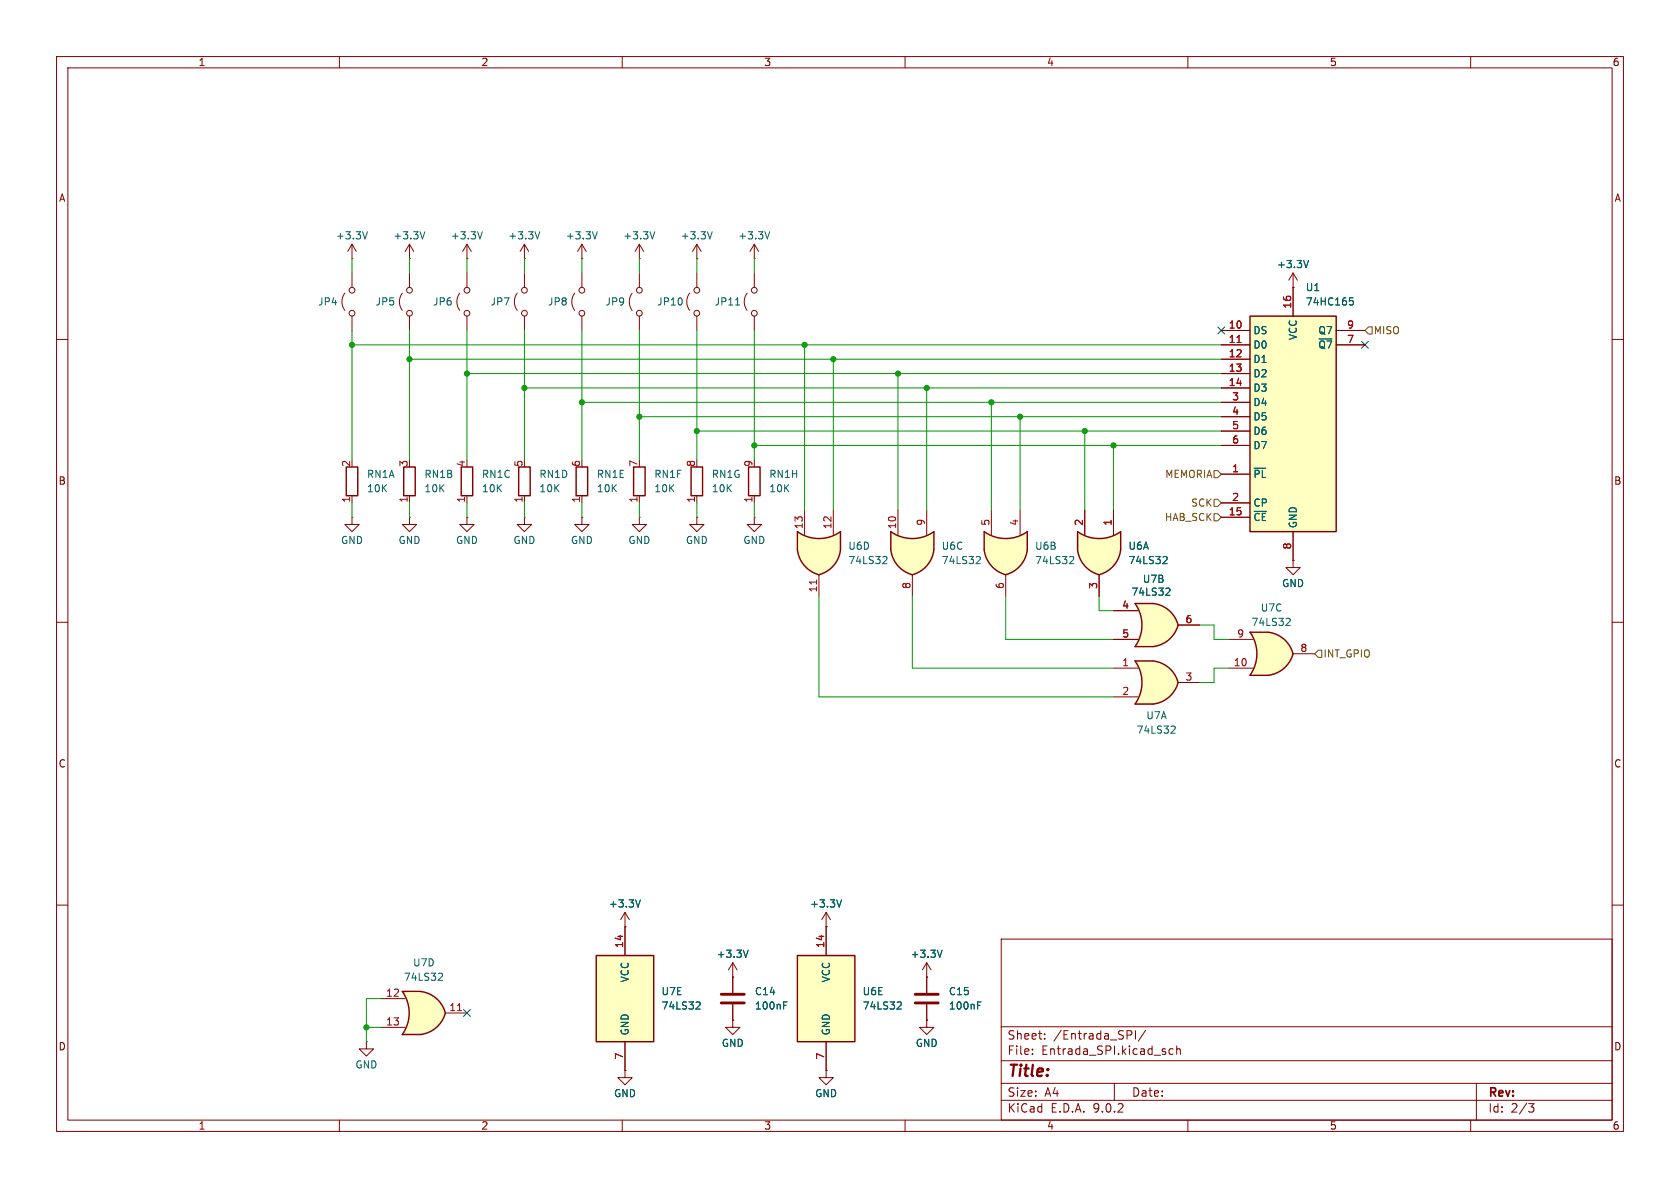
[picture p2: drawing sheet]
<svg xmlns="http://www.w3.org/2000/svg" width="297mm" height="210mm" viewBox="0 0 297 210" stroke-linecap="round" stroke-linejoin="round" font-family="sans-serif">
<g fill="none" stroke="#840000" stroke-width=".18">
<path d="M10 10h277v190h-277zM12 12h273v186h-273zM60 10v2M110 10v2M160 10v2M210 10v2M260 10v2M101.6 51.8a2.54 2.54 0 0 0 0 3.1M102.9 45.7h.1M102.9 43.2l-.8 1.3M102.9 43.2l.7 1.3M102.9 43.2v2.5"/>
<path d="M102.9 48.3v2.5M102.9 55.9v2.5M111.8 51.8a2.54 2.54 0 0 0 0 3.1M113 45.7h.1M113 43.2v2.5M113 48.3v2.5M113 55.9v2.5M113 43.2l-.7 1.3M113 43.2l.8 1.3M121.9 51.8a2.54 2.54 0 0 0 0 3.1M123.2 45.7h.1M123.2 43.2v2.5"/>
<path d="M123.2 48.3v2.5M123.2 55.9v2.5M123.2 43.2l-.8 1.3M123.2 43.2l.8 1.3M132.1 51.8a2.54 2.54 0 0 0 0 3.1M133.3 45.7h.1M133.3 43.2v2.5M133.3 48.3v2.5M133.3 55.9v2.5M133.3 43.2l-.7 1.3M133.3 43.2l.8 1.3M10 60h2"/>
<path d="M285 60h2M92.7 87.6v1.3M102.9 91.4v1.3h1.2l-1.2 1.3-1.3-1.3h1.3M102.9 91.4h.1M102.9 87.6v1.3M113 87.6v1.3M123.2 91.4v1.3h1.3l-1.3 1.3-1.3-1.3h1.3M123.2 91.4h.1M123.2 87.6v1.3M133.3 87.6v1.3M10 110h2M285 110h2"/>
<path d="M10 160h2M177 166h108v32h-108zM285 160h2M60 198v2M110 198v2M160 198v2M177 194.5h108M177 191.5h108M177 187.5h108M177 181.5h108M182.5 186.3v.1M182.5 185.5v.1"/>
<path d="M184.7 183.6v.1M184.7 182.8v.1M197 191.5v3M200 182.3l.1 .2-.1 .4M200.7 182.2v1.5M202.5 182.1l-1.3 2M207.4 185.5l-.4-.1-.3 .3v.4l.1 .2h.6M208 185.5l.2-.1 .4 .1 .1 .9M208 184.9v1.5M210 198v2M260 198v2M261 191.5v6.5"/>
<path d="M270.2 195.1h1l-.5 .6 .4 .1 .1 .5-.3 .3h-.4"/>
<circle cx="102.9" cy="55.4" r=".51"/>
<circle cx="102.9" cy="51.3" r=".51"/>
<circle cx="113" cy="55.4" r=".51"/>
<circle cx="113" cy="51.3" r=".51"/>
<circle cx="123.2" cy="51.3" r=".51"/>
<circle cx="123.2" cy="55.4" r=".51"/>
<circle cx="133.4" cy="51.3" r=".51"/>
<circle cx="133.4" cy="55.4" r=".51"/>
</g>
<path d="M105.6 41l-.4 1.2M115.8 41l-.5 1.2M125.9 41l-.4 1.2M130 53.9h.8M136.1 41l-.5 1.2" fill="none" stroke="#006464" stroke-width=".18"/>
<path d="M91.7 82.6h2v5h-2zM101.9 82.6h2v5h-2zM112 82.6h2v5h-2zM122.2 82.6h2v5h-2zM132.3 82.6h2.1v5h-2.1z" fill="none" stroke="#840000" stroke-width=".25"/>
<path d="M71.1 175.3h3.2M71.1 182.9h3.2" fill="none" stroke="#ffffc2" stroke-width=".18"/>
<g fill="#ffffc2" stroke="#ffffc2" stroke-width=".18">
<path d="M73.7 177.7l5 1.4a5.2 5.2 0 0 1-4.4 3.8z"/>
<path d="M74.3 175.3a5.1 5.1 0 0 1 4.4 3.8l-4.9 1.3z"/>
</g>
<path d="M71.1 175.3h3.2v7.6h-3.2a6.7 6.7 0 0 0 0-7.6z" fill="#ffffc2"/>
<path d="M74.3 175.3h-3.2a6.6 6.6 0 0 1 0 7.6h3.2M74.3 175.3a5.1 5.1 0 0 1 4.4 3.8M78.7 179.1a5.2 5.2 0 0 1-4.4 3.8" fill="none" stroke="#840000" stroke-width=".25"/>
<g fill="none" stroke="#840000" stroke-width=".18">
<path d="M91.4 51.8a2.54 2.54 0 0 0 0 3.1M92.7 48.3v2.5M92.7 55.9v2.5M133.3 91.4v1.3h1.3l-1.3 1.3-1.2-1.3h1.2M133.3 91.4h.1M67.3 176.5h4.3M78.7 179.1h3.8M64.8 184.2v1.2h1.2l-1.2 1.3-1.3-1.3h1.3M64.8 184.2h.1M67.3 181.6h4.3"/>
<circle cx="92.7" cy="51.3" r=".51"/>
<circle cx="92.7" cy="55.4" r=".51"/>
</g>
<path d="M80.9 178.7h.7" fill="none" stroke="#a90000" stroke-width=".18"/>
<path d="M77.7 172l.4 .1 .1 .3-.8 .9h.8" fill="none" stroke="#006464" stroke-width=".18"/>
<path d="M157.5 94v3.2M165.1 94v3.2" fill="none" stroke="#ffffc2" stroke-width=".18"/>
<g fill="#ffffc2" stroke="#ffffc2" stroke-width=".18">
<path d="M157.5 97.2l5.1-.6-1.3 5a5.2 5.2 0 0 1-3.8-4.4z"/>
<path d="M160 96.6l5.1 .6a5.1 5.1 0 0 1-3.8 4.4z"/>
</g>
<path d="M157.5 94a6.7 6.7 0 0 0 7.6 0v3.2h-7.6z" fill="#ffffc2"/>
<path d="M157.5 97.2v-3.2a6.6 6.6 0 0 0 7.6 0v3.2M165.1 97.2a5.2 5.2 0 0 1-3.8 4.4 5.2 5.2 0 0 1-3.8-4.4" fill="none" stroke="#840000" stroke-width=".25"/>
<path d="M158.7 90.2v4.3M163.8 90.2v4.3M161.3 101.6v3.8" fill="none" stroke="#840000" stroke-width=".18"/>
<path d="M172.8 98.4h.4l.1 .3-.8 .9h.8" fill="none" stroke="#006464" stroke-width=".18"/>
<path d="M141 94v3.2M148.6 94v3.2" fill="none" stroke="#ffffc2" stroke-width=".18"/>
<g fill="#ffffc2" stroke="#ffffc2" stroke-width=".18">
<path d="M141 97.2l5.1-.6-1.3 5a5.2 5.2 0 0 1-3.8-4.4z"/>
<path d="M143.5 96.6l5.1 .6a5.1 5.1 0 0 1-3.8 4.4z"/>
</g>
<path d="M141 94a6.7 6.7 0 0 0 7.6 0v3.2h-7.6z" fill="#ffffc2"/>
<path d="M141 97.2v-3.2a6.6 6.6 0 0 0 7.6 0v3.2M148.6 97.2a5.2 5.2 0 0 1-3.8 4.4 5.2 5.2 0 0 1-3.8-4.4" fill="none" stroke="#840000" stroke-width=".25"/>
<path d="M142.2 90.2v4.3M147.3 90.2v4.3M144.8 101.6v3.8" fill="none" stroke="#840000" stroke-width=".18"/>
<path d="M144.4 102.5v.8" fill="none" stroke="#a90000" stroke-width=".18"/>
<path d="M156.3 98.4h.4l.1 .3-.8 .9h.8" fill="none" stroke="#006464" stroke-width=".18"/>
<path d="M174 94v3.2M181.6 94v3.2" fill="none" stroke="#ffffc2" stroke-width=".18"/>
<g fill="#ffffc2" stroke="#ffffc2" stroke-width=".18">
<path d="M174 97.2l5.2-.6-1.4 5a5.2 5.2 0 0 1-3.8-4.4z"/>
<path d="M176.5 96.6l5.1 .6a5.1 5.1 0 0 1-3.8 4.4z"/>
</g>
<path d="M174 94a6.7 6.7 0 0 0 7.6 0v3.2h-7.6z" fill="#ffffc2"/>
<path d="M61.2 82.6h2v5h-2zM71.4 82.6h2v5h-2zM81.5 82.6h2.1v5h-2.1zM174 97.2v-3.2a6.6 6.6 0 0 0 7.6 0v3.2M181.6 97.2a5.2 5.2 0 0 1-3.8 4.4 5.2 5.2 0 0 1-3.8-4.4" fill="none" stroke="#840000" stroke-width=".25"/>
<g fill="none" stroke="#840000" stroke-width=".18">
<path d="M61 51.8a2.54 2.54 0 0 0 0 3.1M62.2 45.7h.1M62.2 43.2v2.5M62.2 48.3v2.5M62.2 55.9v2.5M62.2 43.2l-.7 1.3M62.2 43.2l.8 1.3M71.1 51.8a2.54 2.54 0 0 0 0 3.1M72.4 45.7h.1M72.4 43.2v2.5M72.4 48.3v2.5M72.4 55.9v2.5"/>
<path d="M72.4 43.2l-.8 1.3M72.4 43.2l.8 1.3M81.3 51.8a2.54 2.54 0 0 0 0 3.1M82.5 45.7h.1M82.5 43.2v2.5M82.5 48.3v2.5M82.5 55.9v2.5M82.5 43.2l-.7 1.3M82.5 43.2l.8 1.3M92.7 45.7h.1M92.7 43.2l-.8 1.3M92.7 43.2l.8 1.3"/>
<path d="M92.7 43.2v2.5M62.2 87.6v1.3M72.4 87.6v1.3M82.5 91.4v1.3h1.3l-1.3 1.3-1.2-1.3h1.2M82.5 91.4h.1M82.5 87.6v1.3M113 91.4v1.3h1.3l-1.3 1.3-1.2-1.3h1.2M113 91.4h.1M175.3 90.2v4.3M180.3 90.2v4.3M177.8 101.6v3.8M110.5 163.8h.1"/>
<path d="M110.5 161.3l-.8 1.3M110.5 161.3l.8 1.3M110.5 161.3v2.5M146 163.8h.1M146 161.3l-.7 1.3M146 161.3l.8 1.3M146 161.3v2.5"/>
<circle cx="62.2" cy="51.3" r=".51"/>
<circle cx="62.2" cy="55.4" r=".51"/>
<circle cx="72.4" cy="55.4" r=".51"/>
<circle cx="72.4" cy="51.3" r=".51"/>
<circle cx="82.6" cy="55.4" r=".51"/>
<circle cx="82.6" cy="51.3" r=".51"/>
</g>
<path d="M65 41l-.5 1.2M75.1 41l-.4 1.2M85.3 41l-.5 1.2M95.4 41l-.4 1.2M189.3 98.4h.4l.1 .3-.8 .9h.8M113.2 159.1l-.4 1.2M148.8 159.1l-.5 1.2" fill="none" stroke="#006464" stroke-width=".18"/>
<path d="M221 111.8h3.2M221 119.4h3.2" fill="none" stroke="#ffffc2" stroke-width=".18"/>
<g fill="#ffffc2" stroke="#ffffc2" stroke-width=".18">
<path d="M223.6 114.2l5 1.4a5.2 5.2 0 0 1-4.4 3.8z"/>
<path d="M224.2 111.8a5.1 5.1 0 0 1 4.4 3.8l-5 1.3z"/>
</g>
<path d="M221 111.8h3.2v7.6h-3.2a6.7 6.7 0 0 0 0-7.6z" fill="#ffffc2"/>
<path d="M221 111.8h3.2a5.1 5.1 0 0 1 4.4 3.8 5.2 5.2 0 0 1-4.4 3.8h-3.2a6.6 6.6 0 0 0 0-7.6z" fill="none" stroke="#840000" stroke-width=".25"/>
<path d="M217.2 113h4.3M217.2 118.1h4.3M228.6 115.6h3.8M129.5 172.7h.1M129.5 170.2l-.7 1.3M129.5 170.2l.8 1.3M129.5 170.2v2.5" fill="none" stroke="#840000" stroke-width=".18"/>
<path d="M227.5 109.3l.5 .1 .1 .3-.8 .9h.8M132.3 168l-.5 1.2" fill="none" stroke="#006464" stroke-width=".18"/>
<path d="M105.4 168.9h10.2v15.3h-10.2z" fill="#ffffc2"/>
<path d="M105.4 168.9h10.2v15.3h-10.2z" fill="none" stroke="#840000" stroke-width=".25"/>
<g fill="none" stroke="#840000" stroke-width=".18">
<path d="M62.2 91.4v1.3h1.3l-1.3 1.3-1.2-1.3h1.2M62.2 91.4h.1M72.4 91.4v1.3h1.3l-1.3 1.3-1.3-1.3h1.3M72.4 91.4h.1M92.7 91.4v1.3h1.3l-1.3 1.3-1.3-1.3h1.3M92.7 91.4h.1M228.6 99.1v1.2h1.3l-1.3 1.3-1.3-1.3h1.3M228.6 99.1h.1M110.5 163.8v5.1M129.5 172.7v2.8M129.5 177.5v2.8M163.8 172.7v2.8"/>
<path d="M163.8 177.5v2.8M110.5 189.2v1.3h1.3l-1.3 1.3-1.3-1.3h1.3M110.5 189.2h.1M110.5 184.2v5M129.5 180.3v1.3h1.3l-1.3 1.3-1.2-1.3h1.2M129.5 180.3h.1"/>
</g>
<path d="M123.2 177.1l.5 .1 .1 .3-.8 .9h.8M138.5 177.1h.6M138.5 177.7h.5M172.8 177.1h.6M172.8 177.7h.5" fill="none" stroke="#006464" stroke-width=".18"/>
<path d="M127.5 175.8h4.1M127.5 177.3h4.1M161.8 175.8h4.1M161.8 177.3h4.1" fill="none" stroke="#840000" stroke-width=".51"/>
<path d="M190.5 94v3.2M198.1 94v3.2" fill="none" stroke="#ffffc2" stroke-width=".18"/>
<g fill="#ffffc2" stroke="#ffffc2" stroke-width=".18">
<path d="M190.5 97.2l5.2-.6-1.4 5a5.2 5.2 0 0 1-3.8-4.4z"/>
<path d="M193 96.6l5.1 .6a5.1 5.1 0 0 1-3.8 4.4z"/>
</g>
<path d="M190.5 94a6.7 6.7 0 0 0 7.6 0v3.2h-7.6z" fill="#ffffc2"/>
<path d="M190.5 97.2v-3.2a6.6 6.6 0 0 0 7.6 0v3.2M198.1 97.2a5.2 5.2 0 0 1-3.8 4.4 5.2 5.2 0 0 1-3.8-4.4" fill="none" stroke="#840000" stroke-width=".25"/>
<path d="M191.8 90.2v4.3M196.8 90.2v4.3M194.3 101.6v3.8" fill="none" stroke="#840000" stroke-width=".18"/>
<path d="M205.8 98.4h.4l.1 .3-.8 .9h.8" fill="none" stroke="#006464" stroke-width=".18"/>
<path d="M200.7 106.7h3.1M200.7 114.3h3.1" fill="none" stroke="#ffffc2" stroke-width=".18"/>
<g fill="#ffffc2" stroke="#ffffc2" stroke-width=".18">
<path d="M203.3 109.1l5 1.4a5.2 5.2 0 0 1-4.4 3.8z"/>
<path d="M203.9 106.7a5.1 5.1 0 0 1 4.4 3.8l-5 1.3z"/>
</g>
<path d="M200.7 106.7h3.1v7.6h-3.1a6.7 6.7 0 0 0 0-7.6z" fill="#ffffc2"/>
<path d="M203.8 106.7h-3.1a6.6 6.6 0 0 1 0 7.6h3.1M203.9 106.7a5.1 5.1 0 0 1 4.4 3.8M208.3 110.5a5.2 5.2 0 0 1-4.4 3.8" fill="none" stroke="#840000" stroke-width=".25"/>
<path d="M196.8 108h4.4M196.8 113h4.4M208.3 110.5h3.8" fill="none" stroke="#840000" stroke-width=".18"/>
<path d="M206.3 104h.4l.1 .3-.7 .9h.7" fill="none" stroke="#006464" stroke-width=".18"/>
<path d="M200.7 116.8h3.1M200.7 124.5h3.1" fill="none" stroke="#ffffc2" stroke-width=".18"/>
<g fill="#ffffc2" stroke="#ffffc2" stroke-width=".18">
<path d="M203.3 119.3l5 1.4a5.2 5.2 0 0 1-4.4 3.8z"/>
<path d="M203.9 116.8a5.1 5.1 0 0 1 4.4 3.9l-5 1.2z"/>
</g>
<path d="M200.7 116.8h3.1v7.7h-3.1a6.7 6.7 0 0 0 0-7.7z" fill="#ffffc2"/>
<path d="M203.8 116.8h-3.1a6.6 6.6 0 0 1 0 7.7h3.1M203.9 116.8a5.1 5.1 0 0 1 4.4 3.9M208.3 120.7a5.2 5.2 0 0 1-4.4 3.8" fill="none" stroke="#840000" stroke-width=".25"/>
<path d="M196.8 118.1h4.4M196.8 123.2h4.4M208.3 120.7h3.8M163.8 172.7h.1M163.8 170.2l-.7 1.3M163.8 170.2l.8 1.3M163.8 170.2v2.5M146 189.2v1.3h1.3l-1.3 1.3-1.2-1.3h1.2M146 189.2h.1M163.8 180.3v1.3h1.3l-1.3 1.3-1.2-1.3h1.2M163.8 180.3h.1" fill="none" stroke="#840000" stroke-width=".18"/>
<path d="M207.2 128.3l.4 .1 .2 .3-.8 .9h.8M166.6 168l-.5 1.2" fill="none" stroke="#006464" stroke-width=".18"/>
<path d="M141 168.9h10.1v15.3h-10.1z" fill="#ffffc2"/>
<path d="M141 168.9h10.1v15.3h-10.1z" fill="none" stroke="#840000" stroke-width=".25"/>
<path d="M146 163.8v5.1M146 184.2v5" fill="none" stroke="#840000" stroke-width=".18"/>
<path d="M158.8 177.1l.4 .1 .1 .3-.7 .9h.7" fill="none" stroke="#006464" stroke-width=".18"/>
<path d="M221 55.9h15.2v38.1h-15.2z" fill="#ffffc2"/>
<path d="M221 55.9h15.2v38.1h-15.2z" fill="none" stroke="#840000" stroke-width=".25"/>
<g fill="none" stroke="#840000" stroke-width=".18">
<path d="M215.9 58.4h5.1M228.6 50.8h.1M228.6 48.3v7.6M228.6 48.3l-.8 1.2M228.6 48.3l.8 1.2M236.2 58.4h5.1M215.9 61h5.1M215.9 63.5h5.1M215.9 66h5.1M215.9 68.6h5.1M215.9 71.1h5.1M215.9 73.7h5.1"/>
<path d="M215.9 76.2h5.1M215.9 78.7h5.1M236.2 61h5.1M191.8 90.2v4.3M196.8 90.2v4.3M215.9 83.8h5.1M215.9 88.9h5.1M215.9 91.4h5.1M228.6 99.1h.1M228.6 94v5.1M194.3 101.6v3.8M196.8 108h4.4"/>
<path d="M196.8 113h4.4M208.3 110.5h3.8M110.5 163.8h.1M110.5 163.8v5.1M129.5 172.7h.1M129.5 172.7v2.8M129.5 177.5v2.8M146 163.8h.1M146 163.8v5.1M163.8 172.7h.1M163.8 172.7v2.8M163.8 177.5v2.8"/>
<path d="M110.5 189.2h.1M110.5 184.2v5M129.5 180.3h.1M146 189.2h.1M146 184.2v5M163.8 180.3h.1"/>
</g>
<path d="M218.7 60.5h.7" fill="none" stroke="#a90000" stroke-width=".18"/>
<g fill="none" stroke="#006464" stroke-width=".18">
<path d="M231.3 46l-.4 1.3M238.6 52.6h.6M238.7 53.1h.3l.3 .3-.2 .5h-.4M205.8 98.4h.4l.1 .3-.8 .9h.8M221.7 82.8h2.1M206.3 104h.4l.1 .3-.7 .9h.7M113.2 159.1l-.4 1.2M148.8 159.1l-.5 1.2M123.2 177.1l.5 .1 .1 .3-.8 .9h.8M132.3 168l-.5 1.2M138.5 177.7h.5M138.5 177.1h.6"/>
<path d="M158.8 177.1l.4 .1 .1 .3-.7 .9h.7M166.6 168l-.5 1.2M172.8 177.7h.5M172.8 177.1h.6"/>
</g>
<path d="M241.9 57.8h.7v1.3h-.7l-.6-.7zM214.6 83.2h.7l.6 .6-.6 .7h-.7zM214.6 88.3h.7l.6 .6-.6 .6h-.7zM214.6 90.8h.7l.6 .6-.6 .7h-.7zM233 114.9h.7v1.3h-.7l-.6-.6z" fill="none" stroke="#725600" stroke-width=".18"/>
<g fill="none" stroke="#009600" stroke-width=".18">
<path d="M62.2 45.7v2.6M62.2 58.4v22.9M72.4 45.7v2.6M72.4 58.4v22.9M82.5 45.7v2.6M82.5 58.4v22.9M92.7 45.7v2.6M92.7 58.4v22.9M102.9 45.7v2.6M102.9 58.4v22.9M113 45.7v2.6M113 58.4v22.9"/>
<path d="M123.2 45.7v2.6M123.2 58.4v22.9M133.3 45.7v2.6M133.3 58.4v22.9M62.2 61h153.7M72.4 63.5h143.5M82.5 66h133.4M92.7 68.6h123.2M102.9 71.1h113M113 73.7h102.9M123.2 76.2h92.7M133.3 78.7h82.6"/>
<path d="M142.2 61v29.2M147.3 63.5v26.7M158.7 66v24.2M163.8 68.6v21.6M175.3 71.1v19.1M180.3 73.7v16.5M191.8 76.2v14M196.8 78.7v11.5M62.2 88.9v2.5M72.4 88.9v2.5M82.5 88.9v2.5M92.7 88.9v2.5"/>
<path d="M102.9 88.9v2.5M113 88.9v2.5M123.2 88.9v2.5M133.3 88.9v2.5M144.8 105.4v17.8h52M161.3 105.4v12.7h35.5M177.8 105.4v7.6h19M194.3 105.4v2.6h2.5M212.1 110.5h2.5v2.5h2.6M217.2 118.1h-2.6v2.6h-2.5M67.3 176.5h-2.5v7.7M64.8 181.6h2.5"/>
</g>
<path d="M215.3 57.8l1.2 1.2M216.5 57.8l-1.2 1.2M240.7 60.4l1.2 1.2M241.9 60.4l-1.2 1.2M81.9 178.5l1.3 1.2M83.2 178.5l-1.3 1.2" fill="none" stroke="#000084" stroke-width=".18"/>
<g fill="#009600" stroke="#009600" stroke-width=".18">
<circle cx="191.8" cy="76.2" r=".46"/>
<circle cx="196.8" cy="78.7" r=".46"/>
<circle cx="180.3" cy="73.7" r=".46"/>
<circle cx="175.3" cy="71.1" r=".46"/>
<circle cx="92.7" cy="68.6" r=".46"/>
<circle cx="113" cy="73.7" r=".46"/>
<circle cx="102.9" cy="71.1" r=".46"/>
<circle cx="62.2" cy="61" r=".46"/>
<circle cx="72.4" cy="63.5" r=".46"/>
<circle cx="82.5" cy="66" r=".46"/>
<circle cx="133.3" cy="78.7" r=".46"/>
<circle cx="163.8" cy="68.6" r=".46"/>
<circle cx="142.2" cy="61" r=".46"/>
<circle cx="158.7" cy="66" r=".46"/>
<circle cx="147.3" cy="63.5" r=".46"/>
<circle cx="64.8" cy="181.6" r=".46"/>
<circle cx="123.2" cy="76.2" r=".46"/>
</g>
<text font-size="2.8" fill="#840000" x="178" y="190.9">Title:</text>
<g font-size="2.1" fill="#840000">
<text x="178" y="184">Sheet:</text>
<text x="186.2" y="184">/Entrada_SPI/</text>
<text x="178" y="186.7">File:</text>
<text x="184.1" y="186.7">Entrada_SPI.kicad_sch</text>
<text x="178" y="196.9">KiCad</text>
<text x="178" y="194.1">Size:</text>
<text x="184.7" y="194.1">A4</text>
<text x="185.7" y="196.9">E.D.A.</text>
<text x="193.3" y="196.9">9.0.2</text>
<text x="200" y="194.1">Date:</text>
<text x="263" y="194.3">Rev:</text>
<text x="263" y="196.9">Id:</text>
<text x="267.1" y="196.9">2/3</text>
</g>
<g font-size="1.8" fill="#840000">
<text x="35" y="11.9">1</text>
<text x="85" y="11.9">2</text>
<text x="135" y="11.9">3</text>
<text x="185" y="11.9">4</text>
<text x="235" y="11.9">5</text>
<text x="285" y="11.9">6</text>
<text x="10.3" y="35.9">A</text>
<text x="285.3" y="35.9">A</text>
<text x="10.3" y="85.9">B</text>
<text x="285.3" y="85.9">B</text>
<text x="10.3" y="135.9">C</text>
<text x="285.3" y="135.9">C</text>
<text x="10.3" y="185.9">D</text>
<text x="285.3" y="185.9">D</text>
<text x="35" y="199.9">1</text>
<text x="85" y="199.9">2</text>
<text x="135" y="199.9">3</text>
<text x="185" y="199.9">4</text>
<text x="235" y="199.9">5</text>
<text x="285" y="199.9">6</text>
</g>
<g font-size="1.8" fill="#006464">
<text x="59.3" y="42.5">+3.3V</text>
<text x="69.4" y="42.5">+3.3V</text>
<text x="79.6" y="42.5">+3.3V</text>
<text x="89.8" y="42.5">+3.3V</text>
<text x="99.9" y="42.5">+3.3V</text>
<text x="110.1" y="42.5">+3.3V</text>
<text x="120.2" y="42.5">+3.3V</text>
<text x="130.4" y="42.5">+3.3V</text>
<text x="225.7" y="47.6">+3.3V</text>
<text x="230.8" y="51.7">U1</text>
<text x="56.1" y="54.2">JP4</text>
<text x="66.3" y="54.2">JP5</text>
<text x="76.5" y="54.2">JP6</text>
<text x="86.6" y="54.2">JP7</text>
<text x="96.8" y="54.2">JP8</text>
<text x="106.9" y="54.2">JP9</text>
<text x="116.1" y="54.2">JP10</text>
<text x="126.2" y="54.2">JP11</text>
<text x="221.5" y="59.3">DS</text>
<text x="230.8" y="54.2">74HC165</text>
<text x="233" y="59.3">Q7</text>
<text x="221.5" y="61.8">D0</text>
<text x="221.5" y="64.4">D1</text>
<text x="229.5" y="60.2" transform="rotate(-90 229.5 60.2)">VCC</text>
<text x="233" y="61.8">~{Q7}</text>
<text x="221.5" y="66.9">D2</text>
<text x="221.5" y="69.4">D3</text>
<text x="221.5" y="72">D4</text>
<text x="221.5" y="74.5">D5</text>
<text x="221.5" y="77.1">D6</text>
<text x="221.5" y="79.6">D7</text>
<text x="64.8" y="84.7">RN1A</text>
<text x="64.8" y="87.2">10K</text>
<text x="74.9" y="84.7">RN1B</text>
<text x="74.9" y="87.2">10K</text>
<text x="85.1" y="84.7">RN1C</text>
<text x="85.1" y="87.2">10K</text>
<text x="95.3" y="84.7">RN1D</text>
<text x="95.3" y="87.2">10K</text>
<text x="105.4" y="84.7">RN1E</text>
<text x="105.4" y="87.2">10K</text>
<text x="115.6" y="84.7">RN1F</text>
<text x="115.6" y="87.2">10K</text>
<text x="125.7" y="84.7">RN1G</text>
<text x="125.7" y="87.2">10K</text>
<text x="135.9" y="84.7">RN1H</text>
<text x="135.9" y="87.2">10K</text>
<text x="221.5" y="84.7">~{PL}</text>
<text x="221.5" y="89.8">CP</text>
<text x="221.5" y="92.3">~{CE}</text>
<text x="229.5" y="93.5" transform="rotate(-90 229.5 93.5)">GND</text>
<text x="60.2" y="96.4">GND</text>
<text x="70.4" y="96.4">GND</text>
<text x="80.5" y="96.4">GND</text>
<text x="90.7" y="96.4">GND</text>
<text x="100.8" y="96.4">GND</text>
<text x="111" y="96.4">GND</text>
<text x="121.2" y="96.4">GND</text>
<text x="131.3" y="96.4">GND</text>
<text x="149.9" y="97.4">U6D</text>
<text x="149.9" y="99.9">74LS32</text>
<text x="166.4" y="97.4">U6C</text>
<text x="166.4" y="99.9">74LS32</text>
<text x="182.9" y="97.4">U6B</text>
<text x="182.9" y="99.9">74LS32</text>
<text x="199.4" y="97.4">U6A</text>
<text x="199.4" y="99.9">74LS32</text>
<text x="199.9" y="105.5">74LS32</text>
<text x="201.9" y="103.2">U7B</text>
<text x="226.6" y="104">GND</text>
<text x="221.2" y="110.8">74LS32</text>
<text x="222.8" y="108.3">U7C</text>
<text x="200.8" y="129.9">74LS32</text>
<text x="202.6" y="127.4">U7A</text>
<text x="107.5" y="160.6">+3.3V</text>
<text x="143.1" y="160.6">+3.3V</text>
<text x="71.3" y="173.6">74LS32</text>
<text x="72.9" y="171">U7D</text>
<text x="111.4" y="173.8" transform="rotate(-90 111.4 173.8)">VCC</text>
<text x="126.6" y="169.5">+3.3V</text>
<text x="146.9" y="173.8" transform="rotate(-90 146.9 173.8)">VCC</text>
<text x="160.9" y="169.5">+3.3V</text>
<text x="116.8" y="176.1">U7E</text>
<text x="116.8" y="178.7">74LS32</text>
<text x="133.4" y="178.7">100nF</text>
<text x="133.4" y="176.1">C14</text>
<text x="152.4" y="176.1">U6E</text>
<text x="152.4" y="178.7">74LS32</text>
<text x="167.6" y="178.7">100nF</text>
<text x="167.6" y="176.1">C15</text>
<text x="111.4" y="183.1" transform="rotate(-90 111.4 183.1)">GND</text>
<text x="127.5" y="185.3">GND</text>
<text x="146.9" y="183.1" transform="rotate(-90 146.9 183.1)">GND</text>
<text x="161.8" y="185.3">GND</text>
<text x="62.7" y="189.1">GND</text>
<text x="108.5" y="194.2">GND</text>
<text x="144" y="194.2">GND</text>
</g>
<g font-size="1.8" fill="#a90000">
<text x="217.1" y="58.2">10</text>
<text x="228.3" y="54.7" transform="rotate(-90 228.3 54.7)">16</text>
<text x="238.1" y="58.2">9</text>
<text x="217.1" y="60.7">11</text>
<text x="217.1" y="63.2">12</text>
<text x="217.1" y="65.8">13</text>
<text x="238.1" y="60.7">7</text>
<text x="217.1" y="68.3">14</text>
<text x="217.7" y="70.9">3</text>
<text x="217.7" y="73.4">4</text>
<text x="217.7" y="75.9">5</text>
<text x="62" y="82.6" transform="rotate(-90 62 82.6)">2</text>
<text x="72.1" y="82.6" transform="rotate(-90 72.1 82.6)">3</text>
<text x="82.3" y="82.6" transform="rotate(-90 82.3 82.6)">4</text>
<text x="92.5" y="82.6" transform="rotate(-90 92.5 82.6)">5</text>
<text x="102.6" y="82.6" transform="rotate(-90 102.6 82.6)">6</text>
<text x="112.8" y="82.6" transform="rotate(-90 112.8 82.6)">7</text>
<text x="122.9" y="82.6" transform="rotate(-90 122.9 82.6)">8</text>
<text x="133.1" y="82.6" transform="rotate(-90 133.1 82.6)">9</text>
<text x="217.7" y="78.5">6</text>
<text x="217.7" y="83.6">1</text>
<text x="62" y="89" transform="rotate(-90 62 89)">1</text>
<text x="72.1" y="89" transform="rotate(-90 72.1 89)">1</text>
<text x="82.3" y="89" transform="rotate(-90 82.3 89)">1</text>
<text x="92.5" y="89" transform="rotate(-90 92.5 89)">1</text>
<text x="102.6" y="89" transform="rotate(-90 102.6 89)">1</text>
<text x="112.8" y="89" transform="rotate(-90 112.8 89)">1</text>
<text x="122.9" y="89" transform="rotate(-90 122.9 89)">1</text>
<text x="133.1" y="89" transform="rotate(-90 133.1 89)">1</text>
<text x="217.7" y="88.6">2</text>
<text x="142" y="93.6" transform="rotate(-90 142 93.6)">13</text>
<text x="147.1" y="93.6" transform="rotate(-90 147.1 93.6)">12</text>
<text x="158.5" y="93.6" transform="rotate(-90 158.5 93.6)">10</text>
<text x="163.6" y="93" transform="rotate(-90 163.6 93)">9</text>
<text x="175" y="93" transform="rotate(-90 175 93)">5</text>
<text x="180.1" y="93" transform="rotate(-90 180.1 93)">4</text>
<text x="191.5" y="93" transform="rotate(-90 191.5 93)">2</text>
<text x="196.6" y="93" transform="rotate(-90 196.6 93)">1</text>
<text x="217.1" y="91.2">15</text>
<text x="228.3" y="97.2" transform="rotate(-90 228.3 97.2)">8</text>
<text x="144.5" y="104.8" transform="rotate(-90 144.5 104.8)">11</text>
<text x="161" y="104.2" transform="rotate(-90 161 104.2)">8</text>
<text x="177.5" y="104.2" transform="rotate(-90 177.5 104.2)">6</text>
<text x="194.1" y="104.2" transform="rotate(-90 194.1 104.2)">3</text>
<text x="198.3" y="107.7">4</text>
<text x="198.3" y="112.8">5</text>
<text x="209.5" y="110.2">6</text>
<text x="218.6" y="112.8">9</text>
<text x="198.3" y="117.9">1</text>
<text x="218" y="117.9">10</text>
<text x="229.8" y="115.3">8</text>
<text x="198.3" y="122.9">2</text>
<text x="209.5" y="120.4">3</text>
<text x="110.2" y="167.7" transform="rotate(-90 110.2 167.7)">14</text>
<text x="145.8" y="167.7" transform="rotate(-90 145.8 167.7)">14</text>
<text x="68.2" y="176.3">12</text>
<text x="79.3" y="178.8">11</text>
<text x="68.2" y="181.4">13</text>
<text x="110.2" y="187.4" transform="rotate(-90 110.2 187.4)">7</text>
<text x="145.8" y="187.4" transform="rotate(-90 145.8 187.4)">7</text>
</g>
<g font-size="1.8" fill="#725600">
<text x="242.8" y="59.3">MISO</text>
<text x="205.9" y="84.7">MEMORIA</text>
<text x="210.5" y="89.8">SCK</text>
<text x="205.8" y="92.3">HAB_SCK</text>
<text x="233.9" y="116.4">INT_GPIO</text>
</g>
</svg>
